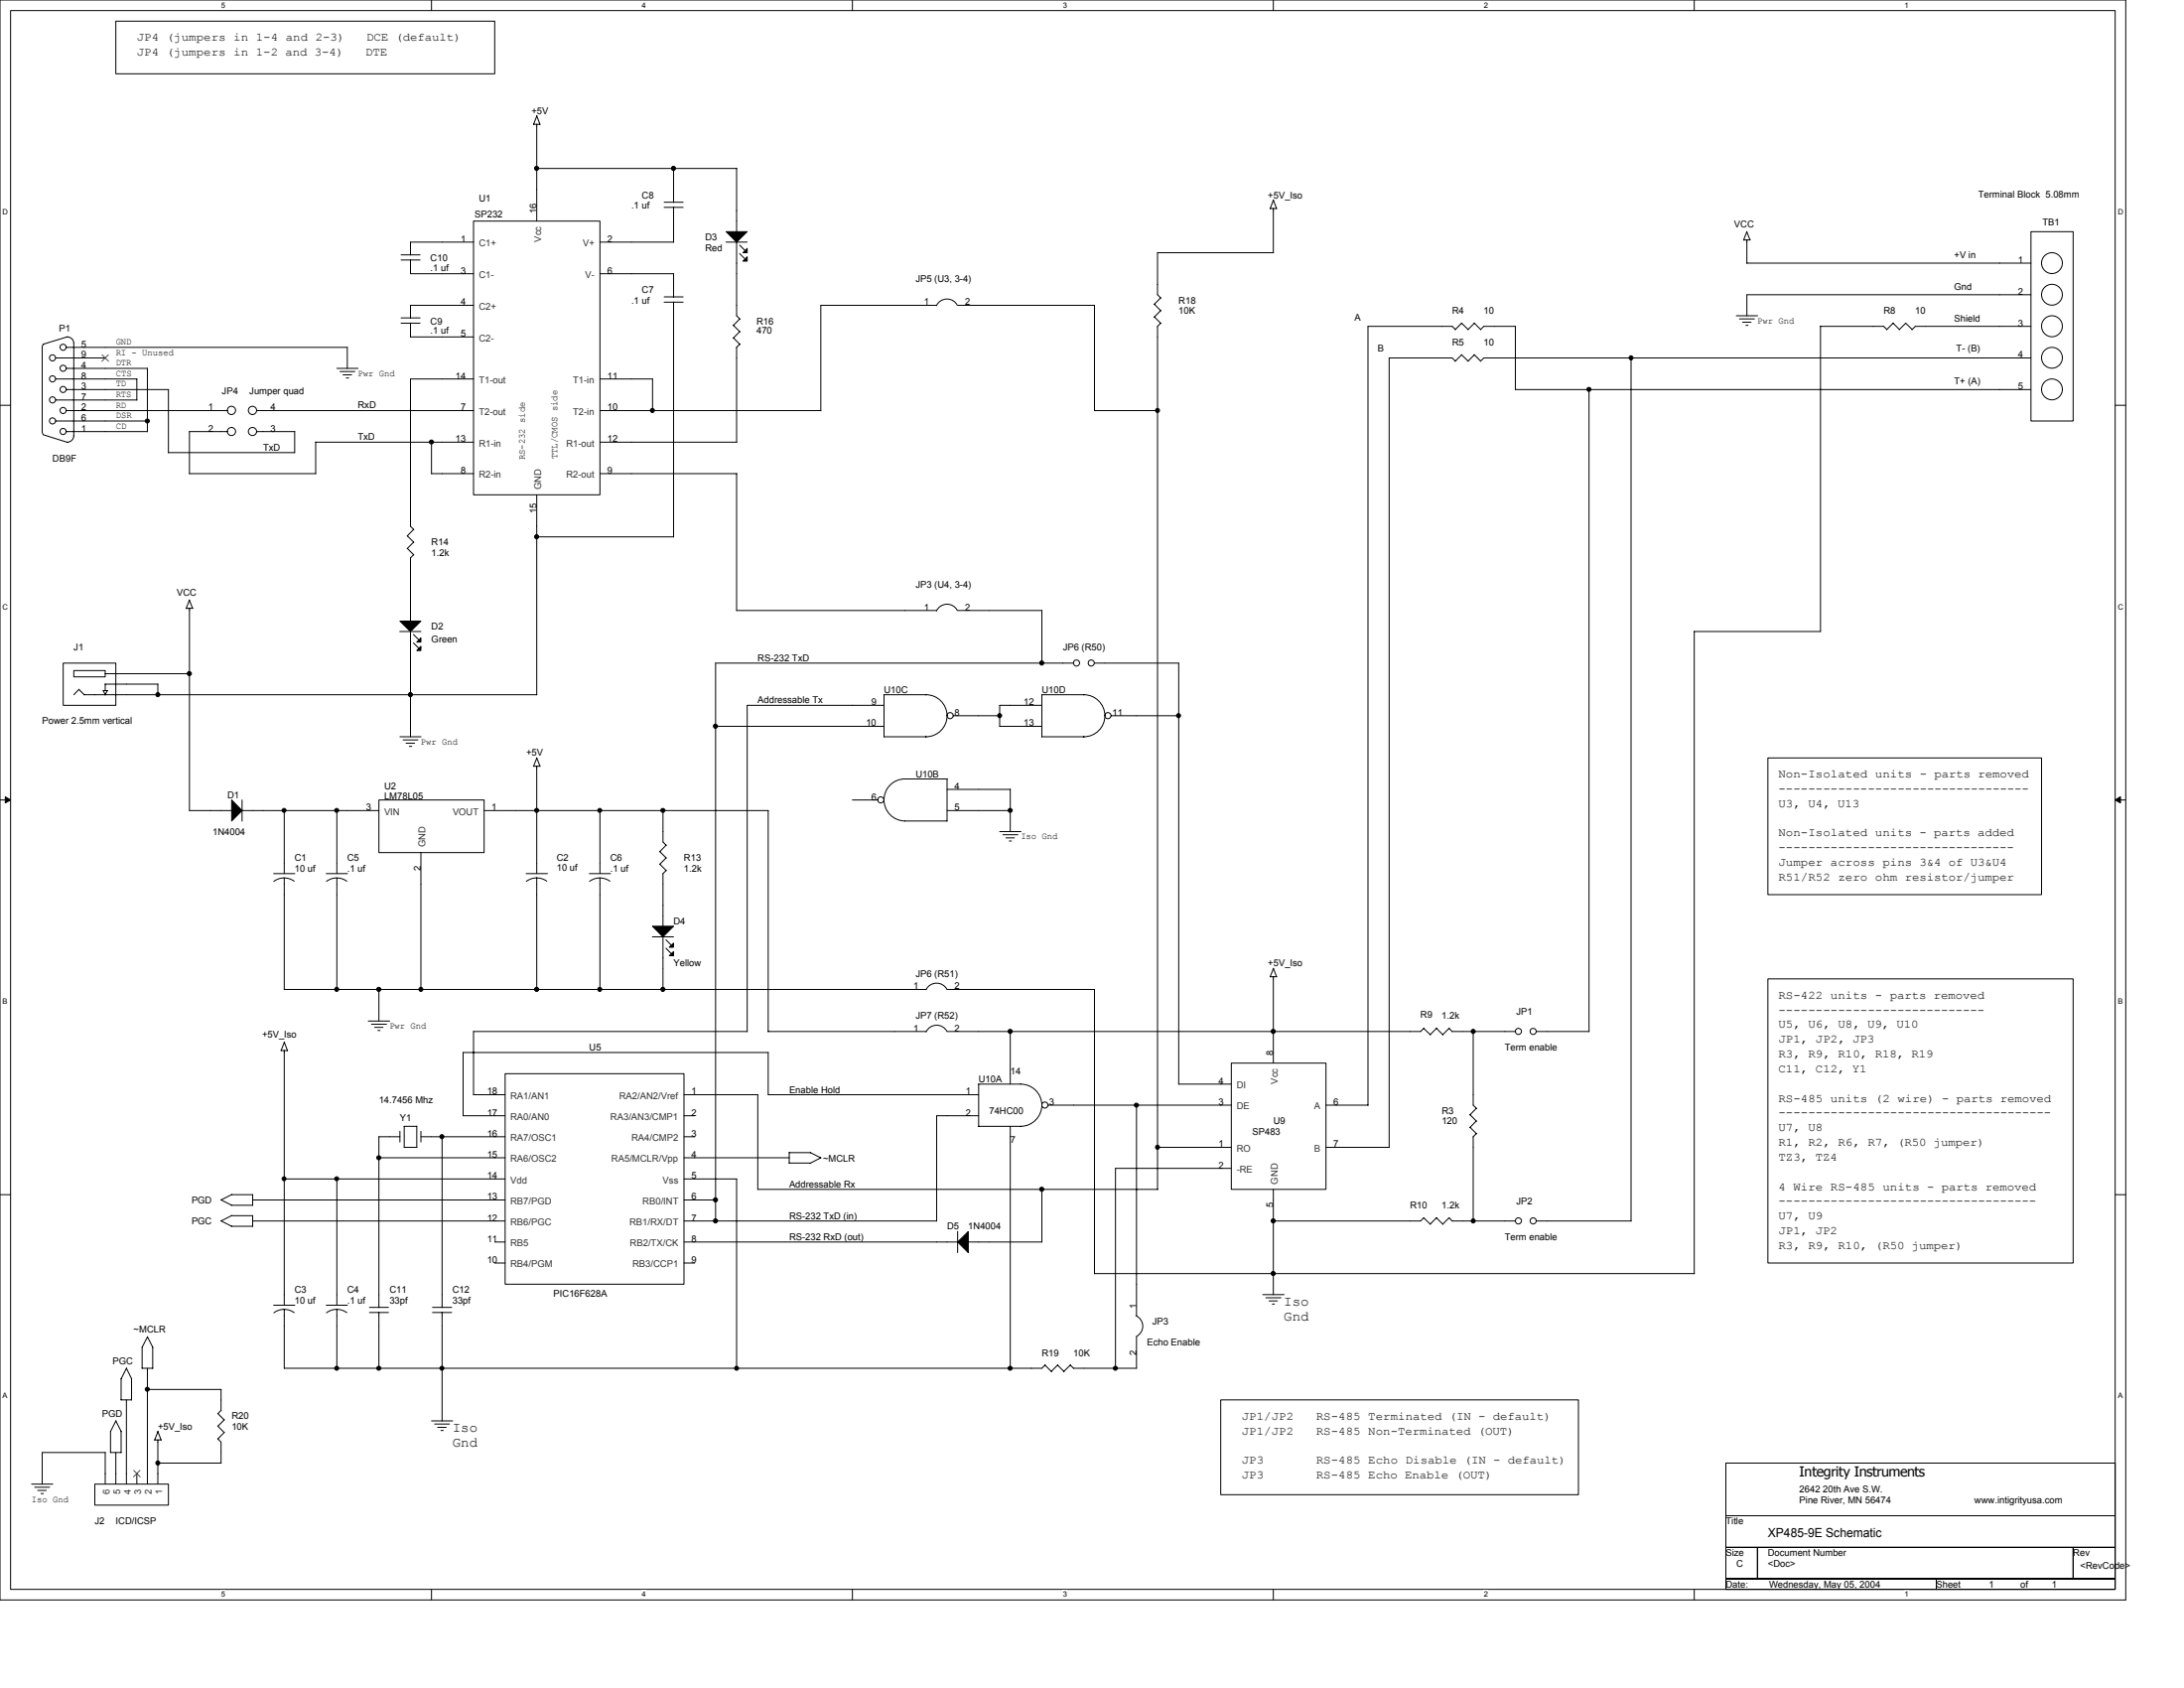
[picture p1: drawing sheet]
<svg xmlns="http://www.w3.org/2000/svg" width="279mm" height="216mm" viewBox="0 0 279 216" stroke-linecap="round" stroke-linejoin="round" font-family="sans-serif">
<path d="M0 0h271.9v204.6h-271.9zM1.4 1.4h269.2v201.9h-269.2z" fill="none" stroke="#000" stroke-width=".13"/>
<g fill="#fff">
<path d="M28.3 .1h.5v1.1h-.5z"/>
<path d="M28.3 203.4h.5v1.1h-.5z"/>
</g>
<path d="M55.2 0v1.4M55.2 203.3v1.3" fill="none" stroke="#000" stroke-width=".13"/>
<g fill="#fff">
<path d="M82.1 .1h.6v1.1h-.6z"/>
<path d="M82.1 203.4h.6v1.1h-.6z"/>
</g>
<path d="M109.1 0v1.4M109.1 203.3v1.3" fill="none" stroke="#000" stroke-width=".13"/>
<g fill="#fff">
<path d="M136 .1h.5v1.1h-.5z"/>
<path d="M136 203.4h.5v1.1h-.5z"/>
</g>
<path d="M162.9 0v1.4M162.9 203.3v1.3" fill="none" stroke="#000" stroke-width=".13"/>
<g fill="#fff">
<path d="M189.8 .1h.6v1.1h-.6z"/>
<path d="M189.8 203.4h.6v1.1h-.6z"/>
</g>
<path d="M216.7 0v1.4M216.7 203.3v1.3" fill="none" stroke="#000" stroke-width=".13"/>
<g fill="#fff">
<path d="M243.7 .1h.5v1.1h-.5z"/>
<path d="M243.7 203.4h.5v1.1h-.5z"/>
<path d="M.3 26.6h.7v1h-.7z"/>
<path d="M270.9 26.6h.7v1h-.7z"/>
<path d="M.3 77.1h.7v1h-.7z"/>
<path d="M270.9 77.1h.7v1h-.7z"/>
</g>
<path d="M0 51.8h1.4M270.6 51.8h1.3" fill="none" stroke="#000" stroke-width=".13"/>
<g fill="#fff">
<path d="M.3 127.6h.7v1h-.7z"/>
<path d="M270.9 127.6h.7v1h-.7z"/>
</g>
<path d="M0 102.3h1.4M270.6 102.3h1.3" fill="none" stroke="#000" stroke-width=".13"/>
<path d="M.7 101.9l.7 .4-.7 .4zM270.6 102.3l.7-.4v.8z" fill="#000" stroke="#000" stroke-width=".13"/>
<g fill="#fff">
<path d="M.3 178h.7v1.1h-.7z"/>
<path d="M270.9 178h.7v1.1h-.7z"/>
</g>
<g fill="none" stroke="#000" stroke-width=".13">
<path d="M14.8 2.7h48.5v6.7h-48.5zM68.2 15.9h.9M68.7 14.8l.4 1.1M68.7 15.9v12.4M68.7 14.8l-.4 1.1M51.3 33.3h2.4M51.3 32.6h2.4M52.5 33.2v1.8h8.1M60.6 28.3h16.2v35h-16.2zM60.6 31h-8.1v1.6M60.6 39.1h-8.1v1.6M68.7 21.5h25.6"/>
<path d="M76.8 31h9.4M76.8 35h9.4M85 38.7h2.4M85 38h2.4M85 26.5h2.4M85 25.9h2.4M86.2 21.5v4.4M86.2 26.5v4.5M86.2 35v3M86.2 38.6v30.1M92.9 31h2.7M94.2 21.5v8.2"/>
<path d="M94.2 31v9.4l.5 .4-.9 .8 .9 .8M94.6 31.3l.7 .7M94.6 32.4l.7 .7M119.8 39.1h-14.8v13.4M122.5 39.1a1.49 1.49 0 0 0-1.4-.9 1.49 1.49 0 0 0-1.3 .9M122.5 39.1h17.5M140 39.1v13.4M147.7 38.9l.8 .9M148.5 38.1l-.8 .8M148.5 39.7l-.8 .9 .8 .8M162.5 26.7h.8M162.9 26.7v5.6"/>
<path d="M162.9 25.6l.4 1.1M162.9 25.6l-.4 1.1M162.9 32.3h-14.8v5.4l.4 .4M223.1 30.7h.8M223.5 29.6l.4 1.1M223.5 29.6l-.4 1.1M223.5 30.7v3M223.5 33.7h36.3M259.8 29.6h5.4v24.2h-5.4zM259.8 37.7h-36.3v2.7M5.4 55.2l.1 .4M5.5 55.6l3.1 1"/>
<path d="M5.5 44l-.1 .4v10.8M7.1 45.8h6.4M7.1 48.5h10.4M7.1 51.2h10.4M7.1 53.8h11.8M8.5 47.1h10.4M8.5 52.5h20.6M8.5 55.2h10.4M8.5 49.8h13.1l-.1 8.1M8.5 44.4h35.9M8.6 43.1a.82 .82 0 0 1 .8 .8M8.6 43.1l-3.1 .9"/>
<path d="M9.4 55.7a.84 .84 0 0 1-.8 .9M9.4 43.9v11.9M17.5 48.5v2.7M18.9 47.1v8.1M21.5 57.9h16.2M29.1 55.2h-4.9v5.4M32.9 52.5h27.7M32.9 55.2h4.8M37.7 55.2v2.7M43.1 47.1h2.7M43.5 47.5h1.9M43.9 47.9h1.1"/>
<path d="M44.3 48.3h.3M44.4 44.4v2.7M51.3 41.3h2.4M51.3 40.7h2.4M52.5 41.3v1.8h8.1M55.2 56.6v4M60.6 48.5h-8.1v18.8l.4 .4-.8 .9 .8 .8M60.6 56.6h-20.2v4M76.8 52.5h28.2M76.8 48.5h6.7M76.8 56.6h17.5M83.5 48.5v4"/>
<path d="M93.8 43.2l.9 .8-.5 .4M94.2 44.4v12.2M94.6 42.4l-.8 .8M140 52.5h8.1M148.1 41.7v110.4M148.5 41.3l-.4 .5M185.8 45.8l.4 .4M185.8 41.7l.4 .4M185.8 45.8h-8.1v101M185.8 41.7h-10.8v99.7M187 41.3l.8 .8M187 41.3l-.8 .9"/>
<path d="M188.6 45.4l.8 .8M188.6 41.3l.8 .8M188.6 45.4l-.8 .8-.8-.8-.8 .8M188.6 41.3l-.8 .9M193.9 49.8h65.9M193.9 41.7v8.1M193.9 41.7h-4.1l-.4 .5M203.3 49.8v82.2M208.7 45.8v110.4M222.1 40.4h2.8M222.5 40.8h2M222.9 41.2h1.1"/>
<path d="M223.4 41.6h.2M232.9 41.7h8.1M232.9 41.7v39.1h-16.2M241 41.7l.4 .4M242.2 41.3l.8 .8M242.2 41.3l-.8 .9M243.8 41.3l.8 .8M243.8 41.3l-.8 .9M259.8 45.8h-70l-.4 .4M259.8 41.7h-14.8l-.4 .5M23.8 77.8h.9M24.2 77.8v25.9"/>
<path d="M24.2 60.6h16.2M24.6 77.8l-.4-1-.4 1M52.1 70.1l.8 .9-.4 .4M52.5 71.4v8.1M52.9 69.3l-.8 .9M55.2 60.6h5.4M68.7 63.3v25.6h-57.9M68.7 68.7h17.5M76.8 60.6h17.5M94.2 78.1h25.6M94.2 60.6v17.5M122.5 78.1a1.48 1.48 0 0 0-1.4-.8 1.48 1.48 0 0 0-1.3 .8"/>
<path d="M122.5 78.1h10.8M133.3 78.1v6.7M8.1 84.8h6.7v5.4h-6.7zM9.4 85.8h4.1v.8h-4.1zM10.1 88.2l.7 .7M10.1 88.2l-.7 .7M13.4 87.5h6.8M13.4 88.9l.4-.6h-.6l.3 .6M13.5 87.5v.8M13.5 86.2h10.8M20.2 87.5v1.4M51.1 80.8h2.7"/>
<path d="M51.2 94.2h2.7M51.6 94.6h1.9M51.9 95.1h1.1M52.4 95.5h.3M52.5 80.8v13.5M52.9 81.2l.7 .7M52.9 82.2l.7 .7M68.2 98h.9M68.3 98l.4-1.1 .4 1.1M68.7 98v13.7M91.5 92.9h21.6M113.1 88.9h5.3a2.7 2.7 0 0 1 2.8 2.6 2.69 2.69 0 0 1-2.8 2.7"/>
<path d="M113.1 94.2h5.4M113.1 88.9v5.4M113.1 90.2h-17.5v41.8M115.8 99.6a2.66 2.66 0 0 0-2.7 2.7 2.7 2.7 0 0 0 2.7 2.7h5.4M115.8 99.6h5.4M121.2 99.6v5.4M122 91.5h5.9M127.9 92.9h5.4M133.3 88.9h5.3a2.7 2.7 0 0 1 2.8 2.6 2.69 2.69 0 0 1-2.8 2.7M133.3 94.2h5.4M133.3 90.2h-5.4v2.7M133.3 88.9v5.4"/>
<path d="M137.3 84.8h-45.8v71.4M140 84.8h10.8M142.2 91.5h8.6M150.8 84.8v53.9M216.7 80.8l.1 82.1h-76.8v-36.3M226.2 96.9h35v17.5h-35zM24.2 103.7h5.5M31 102.3v2.7M31 103.7h17.5M35 111.7h2.7M36.4 103.7v8M36.4 112.3v14.3"/>
<path d="M37.6 112.7a2.17 2.17 0 0 0-2.6 0M41.7 111.7h2.7M43.1 103.7v8M43.1 112.3v14.3M44.4 112.7a2.17 2.17 0 0 0-2.6 0M48.5 102.3h13.4v6.8h-13.4zM53.8 109.1v17.5M61.9 103.7h36.4M67.3 111.7h2.7M68.7 112.3v14.3M70 112.7a2.15 2.15 0 0 0-1.4-.4 2.14 2.14 0 0 0-1.3 .4M75.4 111.7h2.7"/>
<path d="M76.8 103.7v8M76.8 112.3v14.3M78 112.7a2.17 2.17 0 0 0-2.6 0M83.5 119.8h2.7M84.4 108.9l.8 .8M84.4 110.5l.8 .9M84.8 103.7v4l.4 .4M84.8 111.7v6.8M84.8 119.8v6.8M85.2 108.1l-.8 .8M85.2 109.7l-.8 .9M85.2 111.3l-.4 .5"/>
<path d="M98.3 103.7v28.3M109.1 102.3h3.2M121.2 101h8v5.4M121.2 103.7h8.1M127.9 106.4h2.7M128.3 106.8h1.9M128.7 107.2h1.1M129.1 107.6h.3M35.9 134.4h.9M36.4 134.4v32.5M36.4 133.3l.4 1.1M36.4 126.6h82.1"/>
<path d="M36.4 133.3l-.4 1.1M47.1 130.6h2.7M47.5 131h1.9M47.9 131.4h1.1M48.3 131.8h.3M48.5 126.6v4M59.2 134.6v8.1M59.2 134.6h39.1M64.6 137.3h22.9v27h-22.9zM85.2 120.2l.7 .7M85.2 121.3l.7 .7M95.6 131.9h-35v8.1"/>
<path d="M98.3 131.9h20.2M98.3 134.6v5.4M121.1 126.5a1.5 1.5 0 0 0-2.6 .1M121.1 131.9a1.49 1.49 0 0 0-1.3-.8 1.49 1.49 0 0 0-1.3 .9M121.2 126.6h18.8M129.2 131.9v6.8M150.8 138.7h6.7M157.5 136h12.1v16.1h-12.1zM162.5 124.9h.8M162.5 124.9l.4-1 .4 1M162.9 124.9v11.1M182.1 131.5l.9 .9"/>
<path d="M182.2 131.5l-.5 .4h-60.5M183.8 131.5l.8 .9M183.8 131.5l-.8 .8M185.4 131.5l.4 .5M185.4 131.5l-.8 .8M185.8 131.9h8.1M188.5 131.9v9.5l.4 .4-.9 .8 .9 .8M196.6 131.9h6.7M226.2 125.2h39v36.3h-39zM0 152.8h1.4M28.3 156.1l1.3 .7h2.7M28.3 153.5l1.3 .7h2.7"/>
<path d="M29.6 152.8h2.7M29.6 155.5h2.7M29.7 155.5l-1.4 .7M29.7 152.8l-1.4 .7M32.3 156.2h32.3M32.3 153.5h32.3M32.3 152.8v1.4M32.3 155.5v1.4M36.4 150.8h28.2M43.1 150.8v16.1M48.5 145.4h2.7M48.5 145.4v21.8"/>
<path d="M48.5 148.1h16.1M51.2 144.7v1.4M51.7 144.1l1.6-.1v2.7M51.7 144.1v2.7M51.7 146.7h1.6M53.8 144.7v1.4M53.8 145.4h10.8M56.6 145.4v21.8M59.2 142.7h5.4M60.6 140h4M63.3 158.9h1.3M87.5 158.9h35"/>
<path d="M87.5 145.4h1.4M87.5 140h9.5M87.5 142.7h1.4M87.5 156.2h32.3M87.5 148.1h13.5M87.5 150.8h6.8M87.5 153.5h4.1M94.2 150.8v24.2M96.9 140v12.1M96.9 152.1h51.2M98.3 140h26.9M100.9 148.8h2.8"/>
<path d="M103.7 147.4l1.3 .7M103.7 147.4h-2.7v1.4M105 148.1l-1.3 .7M122.5 157.5v2.7M123.8 158.9h9.5M125.2 144.1h5.4M125.2 142.7h-5.4v13.5M129.2 144.1v30.9M130.6 144.1a2.73 2.73 0 0 0 2.7-2.8 2.71 2.71 0 0 0-2.7-2.6h-5.4v5.4M133.3 152.1v6.8M134.1 141.4h23.4M145.4 141.4v26.9"/>
<path d="M148.1 146.7h9.4M157.5 149.4h-14.8v25.6M162.9 152.1v13.5M169.6 146.7h8.1M169.6 141.4h5.4M182.1 155.8l.9 .8M182.2 155.7l-.5 .5h-18.8M183.8 155.8l.8 .8M183.8 155.7l-.8 .9M185.4 155.8l.4 .4M185.4 155.7l-.8 .9M185.8 156.2h8.1"/>
<path d="M188.1 144.2l.8 .8-.5 .4M188.5 145.4v10.8M188.9 143.4l-.9 .8M196.6 156.2h12.1M270.6 152.8h1.3M15.5 179h1.3M15.5 176.3v2.7M16.2 179v10.8M16.2 175l.6 1.4M16.2 175l-.7 1.4M16.8 176.4v2.7M18.2 175h1.3"/>
<path d="M18.9 175v14.8M18.9 177.7h9.4v2.7M18.9 171l.7 1.3M18.9 171l-.7 1.3v2.7M19.5 172.3v2.7M35 166.9h2.7M36.4 167.5v7.5M36.4 175h96.9l.4-.4 .8 .8M37.6 167.9a2.17 2.17 0 0 0-2.6 0M41.7 166.9h2.7M43.1 167.5v7.5M44.4 167.9a2.17 2.17 0 0 0-2.6 0"/>
<path d="M47.3 167.9h2.4M47.3 167.2h2.4M48.5 167.9v7.1M55.3 167.9h2.5M55.3 167.2h2.5M56.6 167.9v13.9M63.3 161.5h1.3M87.5 161.5h1.4M135.3 174.6l.8 .8 .8-.8 .5 .4M135.3 174.6l-.8 .8M137.3 175h8.1M145.3 168.3a1.47 1.47 0 0 1 .9 1.3 1.47 1.47 0 0 1-.8 1.3"/>
<path d="M145.4 171v4M156.2 179h45.7v12.2h-45.7zM161.5 165.6h2.8M161.9 166h2M162.3 166.4h1.1M162.8 166.8h.2M4 189.8h2.8M4.4 190.2h1.9M4.8 190.6h1.1M5.2 191h.3M12.1 189.8h9.4v2.7h-9.4zM13.5 185.8v4"/>
<path d="M13.5 185.8h-8.1v4M14.1 183.1v2.7h1.4M14.8 185.8v4M14.8 181.7l.7 1.4M14.8 181.7l-.7 1.4M15.5 183.1v2.7M17.5 188.5v1.3M20.2 184.2v5.6M20.2 187.1h8.1M20.2 183.1l-.4 1.1h.8l-.4-1.1M27.9 184l.4 .4v2.8M27.9 182.4l.8 .8"/>
<path d="M27.9 180.8l.8 .8M28.3 180.4l-.4 .4M28.7 183.2l-.8 .8M28.7 181.6l-.8 .8M55.2 181.7h2.7M55.6 182.1h1.9M56 182.6h1.1M56.4 183h.3M220.8 187.1h49.8v6.8h-49.8zM220.8 193.9h49.8v4h-49.8zM220.8 197.9h4v4h-4zM224.8 197.9h40.4v4h-40.4z"/>
<path d="M265.2 197.9h5.4v4h-5.4zM220.8 201.9h26.9v1.4h-26.9zM247.7 201.9h22.9v1.4h-22.9z"/>
<circle cx="262.5" cy="37.7" r="1.33"/>
<circle cx="262.5" cy="33.7" r="1.33"/>
<circle cx="6.7" cy="45.8" r=".39"/>
<circle cx="6.7" cy="53.8" r=".39"/>
<circle cx="6.7" cy="51.1" r=".39"/>
<circle cx="6.7" cy="48.5" r=".39"/>
<circle cx="8.1" cy="47.1" r=".39"/>
<circle cx="8.1" cy="52.5" r=".39"/>
<circle cx="8.1" cy="55.2" r=".39"/>
<circle cx="8.1" cy="49.8" r=".39"/>
<circle cx="8.1" cy="44.4" r=".39"/>
<circle cx="29.6" cy="52.5" r=".53"/>
<circle cx="29.6" cy="55.2" r=".52"/>
<circle cx="32.3" cy="52.5" r=".53"/>
<circle cx="32.3" cy="55.2" r=".52"/>
<circle cx="262.5" cy="41.7" r="1.34"/>
<circle cx="262.5" cy="49.8" r="1.33"/>
<circle cx="262.5" cy="45.8" r="1.33"/>
<circle cx="121.5" cy="91.5" r=".39"/>
<circle cx="137.7" cy="84.8" r=".39"/>
<circle cx="139.6" cy="84.8" r=".39"/>
<circle cx="141.7" cy="91.5" r=".39"/>
<circle cx="112.7" cy="102.3" r=".39"/>
<circle cx="194.3" cy="131.9" r=".39"/>
<circle cx="196.1" cy="131.9" r=".39"/>
<circle cx="133.7" cy="141.3" r=".39"/>
<circle cx="194.3" cy="156.2" r=".39"/>
<circle cx="196.1" cy="156.2" r=".39"/>
</g>
<g fill="#000" stroke="#000" stroke-width=".13">
<path d="M92.9 29.6h2.7l-1.4 1.4z" fill-rule="evenodd"/>
<path d="M95.6 31.8v.5h-.5z" fill-rule="evenodd"/>
<path d="M95.6 32.9v.5h-.5z" fill-rule="evenodd"/>
<path d="M51.2 79.4h2.6l-1.3 1.4z" fill-rule="evenodd"/>
<path d="M53.3 82.1l.5-.5v.5z" fill-rule="evenodd"/>
<path d="M53.8 82.7v.5h-.5z" fill-rule="evenodd"/>
<path d="M29.6 102.3l1.4 1.4-1.4 1.3z" fill-rule="evenodd"/>
<path d="M83.5 118.5h2.7l-1.4 1.3z" fill-rule="evenodd"/>
<path d="M85.6 121.2l.6-.6v.6z" fill-rule="evenodd"/>
<path d="M85.6 122.2l.6-.5v.5z" fill-rule="evenodd"/>
<path d="M122.5 158.9l1.4-1.4v2.7z" fill-rule="evenodd"/>
<circle cx="68.7" cy="21.5" r=".27"/>
<circle cx="86.2" cy="21.5" r=".27"/>
<circle cx="18.9" cy="53.9" r=".26"/>
<circle cx="55.2" cy="56.5" r=".26"/>
<circle cx="83.5" cy="52.5" r=".26"/>
<circle cx="148.1" cy="52.5" r=".26"/>
<circle cx="203.3" cy="49.8" r=".26"/>
<circle cx="208.7" cy="45.8" r=".26"/>
<circle cx="68.7" cy="68.7" r=".27"/>
<circle cx="20.2" cy="88.8" r=".26"/>
<circle cx="24.2" cy="86.2" r=".27"/>
<circle cx="52.5" cy="88.8" r=".27"/>
<circle cx="91.5" cy="92.9" r=".27"/>
<circle cx="127.9" cy="91.5" r=".26"/>
<circle cx="133.3" cy="84.8" r=".27"/>
<circle cx="150.8" cy="91.5" r=".26"/>
<circle cx="36.3" cy="103.7" r=".25"/>
<circle cx="43.1" cy="103.7" r=".25"/>
<circle cx="68.7" cy="103.7" r=".26"/>
<circle cx="76.7" cy="103.7" r=".25"/>
<circle cx="84.8" cy="103.7" r=".26"/>
<circle cx="129.2" cy="103.7" r=".26"/>
<circle cx="43.1" cy="126.5" r=".26"/>
<circle cx="48.5" cy="126.5" r=".27"/>
<circle cx="53.8" cy="126.5" r=".26"/>
<circle cx="68.7" cy="126.5" r=".27"/>
<circle cx="76.7" cy="126.5" r=".26"/>
<circle cx="84.8" cy="126.5" r=".27"/>
<circle cx="129.2" cy="131.9" r=".27"/>
<circle cx="162.9" cy="131.9" r=".27"/>
<circle cx="188.5" cy="131.9" r=".26"/>
<circle cx="36.3" cy="150.8" r=".25"/>
<circle cx="43.1" cy="150.8" r=".25"/>
<circle cx="48.5" cy="148.1" r=".26"/>
<circle cx="56.5" cy="145.4" r=".26"/>
<circle cx="91.5" cy="153.5" r=".27"/>
<circle cx="91.5" cy="156.2" r=".27"/>
<circle cx="133.3" cy="152.1" r=".27"/>
<circle cx="145.4" cy="141.4" r=".26"/>
<circle cx="148.1" cy="146.7" r=".26"/>
<circle cx="162.9" cy="156.2" r=".27"/>
<circle cx="188.5" cy="156.2" r=".26"/>
<circle cx="18.9" cy="177.7" r=".26"/>
<circle cx="43.1" cy="175" r=".25"/>
<circle cx="48.5" cy="175" r=".26"/>
<circle cx="56.5" cy="175" r=".25"/>
<circle cx="94.2" cy="175" r=".25"/>
<circle cx="129.2" cy="175" r=".26"/>
<circle cx="142.7" cy="175" r=".26"/>
<circle cx="162.9" cy="162.9" r=".27"/>
<circle cx="20.2" cy="187.1" r=".26"/>
</g>
<path d="M13.1 45.4l.8 .8M13.9 45.4l-.9 .8M17.1 188.1l.8 .8M17.9 188.1l-.8 .8" fill="none" stroke="#4c4c4c" stroke-width=".13"/>
<g font-size="1.8">
<text x="164.3" y="167">Iso</text>
<text x="164.3" y="168.9">Gnd</text>
<text x="57.9" y="183.1">Iso</text>
<text x="57.9" y="185">Gnd</text>
<text x="230.2" y="188.9">Integrity Instruments</text>
</g>
<text font-size="1.6" x="226.2" y="196.6">XP485-9E Schematic</text>
<g font-size="1.5">
<text x="17.5" y="5.2">JP4 (jumpers in 1-4 and 2-3)</text>
<text x="46.9" y="5.2">DCE (default)</text>
<text x="17.5" y="7.2">JP4 (jumpers in 1-2 and 3-4)</text>
<text x="46.8" y="7.2">DTE</text>
<text x="227.5" y="99.5">Non-Isolated units - parts removed</text>
<text x="227.5" y="101.3">----------------------------------</text>
<text x="227.5" y="103.2">U3, U4, U13</text>
<text x="227.5" y="107">Non-Isolated units - parts added</text>
<text x="227.5" y="108.9">--------------------------------</text>
<text x="227.5" y="110.8">Jumper across pins 3&amp;4 of U3&amp;U4</text>
<text x="227.5" y="112.6">R51/R52 zero ohm resistor/jumper</text>
<text x="227.5" y="127.7">RS-422 units - parts removed</text>
<text x="227.5" y="129.6">----------------------------</text>
<text x="227.5" y="131.5">U5, U6, U8, U9, U10</text>
<text x="227.5" y="133.4">JP1, JP2, JP3</text>
<text x="227.5" y="135.3">R3, R9, R10, R18, R19</text>
<text x="227.5" y="137.2">C11, C12, Y1</text>
<text x="227.5" y="140.9">RS-485 units (2 wire) - parts removed</text>
<text x="227.5" y="142.8">-------------------------------------</text>
<text x="227.5" y="144.7">U7, U8</text>
<text x="227.5" y="146.6">R1, R2, R6, R7, (R50 jumper)</text>
<text x="227.5" y="148.5">TZ3, TZ4</text>
<text x="227.5" y="152.2">4 Wire RS-485 units - parts removed</text>
<text x="227.5" y="154.1">-----------------------------------</text>
<text x="227.5" y="156">U7, U9</text>
<text x="227.5" y="157.9">JP1, JP2</text>
<text x="227.5" y="159.8">R3, R9, R10, (R50 jumper)</text>
<text x="158.9" y="181.6">JP1/JP2</text>
<text x="158.9" y="183.5">JP1/JP2</text>
<text x="168.4" y="181.6">RS-485 Terminated (IN - default)</text>
<text x="168.4" y="183.5">RS-485 Non-Terminated (OUT)</text>
<text x="158.9" y="187.2">JP3</text>
<text x="158.9" y="189.1">JP3</text>
<text x="168.4" y="187.2">RS-485 Echo Disable (IN - default)</text>
<text x="168.4" y="189.1">RS-485 Echo Enable (OUT)</text>
</g>
<g font-size="1.2">
<text x="68" y="14.6">+5V</text>
<text x="60.7" y="27.8">SP232</text>
<text x="61.3" y="25.7">U1</text>
<text x="68.6" y="27.3" transform="rotate(-90 68.6 27.3)">16</text>
<text x="80.8" y="26.7">.1 uf</text>
<text x="82.1" y="25.3">C8</text>
<text x="162.2" y="25.3">+5V_Iso</text>
<text x="221.9" y="29.1">VCC</text>
<text x="253.1" y="25.3">Terminal Block 5.08mm</text>
<text x="261.3" y="28.9">TB1</text>
<text x="55.1" y="33.4">C10</text>
<text x="55.1" y="34.6">.1 uf</text>
<text x="58.9" y="30.9">1</text>
<text x="58.9" y="35">3</text>
<text x="77.7" y="30.9">2</text>
<text x="77.7" y="35">6</text>
<text x="90.2" y="30.7">D3</text>
<text x="90.2" y="32.1">Red</text>
<text x="250" y="33">+V in</text>
<text x="258.2" y="33.6">1</text>
<text x="55.1" y="41.5">C9</text>
<text x="58.9" y="39">4</text>
<text x="80.8" y="38.8">.1 uf</text>
<text x="82.1" y="37.5">C7</text>
<text x="96.8" y="41.5">R16</text>
<text x="117.1" y="36.1">JP5 (U3, 3-4)</text>
<text x="118.2" y="39">1</text>
<text x="123.5" y="39">2</text>
<text x="150.8" y="38.8">R18</text>
<text x="150.8" y="40.2">10K</text>
<text x="173.3" y="41.1">A</text>
<text x="185.8" y="40.2">R4</text>
<text x="189.8" y="40.2">10</text>
<text x="224.8" y="41.4">Pwr Gnd</text>
<text x="241" y="40.2">R8</text>
<text x="245" y="40.2">10</text>
<text x="250" y="41.1">Shield</text>
<text x="250" y="37.1">Gnd</text>
<text x="258.2" y="37.7">2</text>
<text x="258.2" y="41.7">3</text>
<text x="7.6" y="42.4">P1</text>
<text x="10.4" y="44.4">5</text>
<text x="10.4" y="45.8">9</text>
<text x="10.4" y="47.1">4</text>
<text x="14.8" y="44.1">GND</text>
<text x="14.8" y="45.4">RI - Unused</text>
<text x="14.8" y="46.8">DTR</text>
<text x="55.1" y="42.7">.1 uf</text>
<text x="58.9" y="43.1">5</text>
<text x="96.8" y="42.7">470</text>
<text x="176.2" y="45">B</text>
<text x="185.8" y="44.2">R5</text>
<text x="189.8" y="44.2">10</text>
<text x="250.3" y="45">T- (B)</text>
<text x="258.2" y="45.8">4</text>
<text x="10.4" y="48.5">8</text>
<text x="10.4" y="49.8">3</text>
<text x="10.4" y="51.1">7</text>
<text x="10.4" y="52.5">2</text>
<text x="10.4" y="53.8">6</text>
<text x="14.8" y="49.4">TD</text>
<text x="14.8" y="50.8">RTS</text>
<text x="14.8" y="52.1">RD</text>
<text x="14.8" y="48.1">CTS</text>
<text x="14.8" y="53.5">DSR</text>
<text x="26.6" y="52.5">1</text>
<text x="28.4" y="50.4">JP4</text>
<text x="31.9" y="50.4">Jumper quad</text>
<text x="34.6" y="52.5">4</text>
<text x="45.8" y="48.1">Pwr Gnd</text>
<text x="45.8" y="52.3">RxD</text>
<text x="58.3" y="48.5">14</text>
<text x="58.9" y="52.5">7</text>
<text x="77.7" y="48.5">11</text>
<text x="77.7" y="52.5">10</text>
<text x="250" y="49.2">T+ (A)</text>
<text x="258.2" y="49.8">5</text>
<text x="6.7" y="59">DB9F</text>
<text x="10.4" y="55.2">1</text>
<text x="14.8" y="54.8">CD</text>
<text x="26.6" y="55.2">2</text>
<text x="33.7" y="57.7">TxD</text>
<text x="34.6" y="55.2">3</text>
<text x="45.8" y="56.3">TxD</text>
<text x="58.3" y="56.5">13</text>
<text x="67.1" y="58.8" transform="rotate(-90 67.1 58.8)">RS-232 side</text>
<text x="71.3" y="58.7" transform="rotate(-90 71.3 58.7)">TTL/CMOS side</text>
<text x="77.7" y="56.5">12</text>
<text x="58.9" y="60.6">8</text>
<text x="68.6" y="65.6" transform="rotate(-90 68.6 65.6)">15</text>
<text x="77.7" y="60.6">9</text>
<text x="55.2" y="69.8">R14</text>
<text x="55.2" y="71.1">1.2k</text>
<text x="22.6" y="76.2">VCC</text>
<text x="117.1" y="75.1">JP3 (U4, 3-4)</text>
<text x="9.4" y="83.2">J1</text>
<text x="55.2" y="80.5">D2</text>
<text x="55.2" y="82.1">Green</text>
<text x="118.2" y="78.1">1</text>
<text x="123.5" y="78.1">2</text>
<text x="136" y="83.2">JP6 (R50)</text>
<text x="96.9" y="90">Addressable Tx</text>
<text x="96.9" y="84.6">RS-232 TxD</text>
<text x="113.1" y="88.6">U10C</text>
<text x="133.3" y="88.6">U10D</text>
<text x="5.4" y="92.6">Power 2.5mm vertical</text>
<text x="53.8" y="95.2">Pwr Gnd</text>
<text x="110.8" y="92.9">10</text>
<text x="111.5" y="90.2">9</text>
<text x="122.1" y="91.5">8</text>
<text x="131" y="90.2">12</text>
<text x="131" y="92.9">13</text>
<text x="142.3" y="91.5">11</text>
<text x="49.1" y="101">U2</text>
<text x="67.3" y="96.7">+5V</text>
<text x="117.1" y="99.4">U10B</text>
<text x="122.1" y="100.9">4</text>
<text x="27.2" y="106.8">1N4004</text>
<text x="29.1" y="102.1">D1</text>
<text x="46.8" y="103.7">3</text>
<text x="49.1" y="102.2">LM78L05</text>
<text x="62.9" y="103.7">1</text>
<text x="111.5" y="102.3">6</text>
<text x="122.1" y="103.7">5</text>
<text x="130.6" y="107.3">Iso Gnd</text>
<text x="37.7" y="110.2">C1</text>
<text x="37.7" y="111.5">10 uf</text>
<text x="44.4" y="110.2">C5</text>
<text x="44.4" y="111.5">.1 uf</text>
<text x="53.8" y="111.4" transform="rotate(-90 53.8 111.4)">2</text>
<text x="71.2" y="110.2">C2</text>
<text x="71.2" y="111.4">10 uf</text>
<text x="78.1" y="110.2">C6</text>
<text x="78.1" y="111.5">.1 uf</text>
<text x="87.5" y="110.2">R13</text>
<text x="87.5" y="111.5">1.2k</text>
<text x="86.2" y="118.2">D4</text>
<text x="86.2" y="123.6">Yellow</text>
<text x="117.1" y="125">JP6 (R51)</text>
<text x="162.2" y="123.6">+5V_Iso</text>
<text x="49.8" y="131.6">Pwr Gnd</text>
<text x="116.8" y="126.5">1</text>
<text x="116.8" y="131.9">1</text>
<text x="117.1" y="130.3">JP7 (R52)</text>
<text x="122.1" y="126.5">2</text>
<text x="122.1" y="131.9">2</text>
<text x="181.7" y="130.2">R9</text>
<text x="184.4" y="130.3">1.2k</text>
<text x="194" y="129.8">JP1</text>
<text x="33.5" y="132.8">+5V_Iso</text>
<text x="75.4" y="134.4">U5</text>
<text x="129.3" y="137.4">14</text>
<text x="162.9" y="135" transform="rotate(-90 162.9 135)">8</text>
<text x="192.5" y="134.4">Term enable</text>
<text x="48.5" y="141.1">14.7456 Mhz</text>
<text x="51.2" y="143.4">Y1</text>
<text x="62.3" y="142.7">17</text>
<text x="62.3" y="140">18</text>
<text x="88.5" y="140">1</text>
<text x="88.5" y="142.7">2</text>
<text x="101" y="139.8">Enable Hold</text>
<text x="123.6" y="140">1</text>
<text x="123.6" y="142.7">2</text>
<text x="125.2" y="138.4">U10A</text>
<text x="126.6" y="142.5">74HC00</text>
<text x="134.2" y="141.3">3</text>
<text x="155.9" y="138.6">4</text>
<text x="155.9" y="141.3">3</text>
<text x="162.9" y="143.8">U9</text>
<text x="170.6" y="141.3">6</text>
<text x="184.4" y="142.5">R3</text>
<text x="184.4" y="143.8">120</text>
<text x="62.3" y="148.1">15</text>
<text x="62.3" y="145.4">16</text>
<text x="88.5" y="145.4">3</text>
<text x="88.5" y="148.1">4</text>
<text x="105.3" y="148.5">~MCLR</text>
<text x="129.3" y="146.1">7</text>
<text x="155.9" y="146.7">1</text>
<text x="155.9" y="149.4">2</text>
<text x="160.2" y="145.2">SP483</text>
<text x="170.6" y="146.7">7</text>
<text x="24.5" y="153.9">PGD</text>
<text x="62.3" y="153.5">13</text>
<text x="62.3" y="150.8">14</text>
<text x="88.5" y="150.8">5</text>
<text x="88.5" y="153.5">6</text>
<text x="101" y="151.9">Addressable Rx</text>
<text x="101" y="155.9">RS-232 TxD (in)</text>
<text x="162.9" y="154.5" transform="rotate(-90 162.9 154.5)">5</text>
<text x="180.4" y="154.6">R10</text>
<text x="184.4" y="154.6">1.2k</text>
<text x="194" y="154">JP2</text>
<text x="24.5" y="156.6">PGC</text>
<text x="62.3" y="161.5">10</text>
<text x="62.3" y="158.8">11</text>
<text x="62.3" y="156.1">12</text>
<text x="88.5" y="156.1">7</text>
<text x="88.5" y="158.8">8</text>
<text x="88.5" y="161.5">9</text>
<text x="101" y="158.6">RS-232 RxD (out)</text>
<text x="121.2" y="157.3">D5</text>
<text x="123.9" y="157.3">1N4004</text>
<text x="192.5" y="158.6">Term enable</text>
<text x="37.7" y="165.4">C3</text>
<text x="37.7" y="166.7">10 uf</text>
<text x="44.4" y="165.4">C4</text>
<text x="44.4" y="166.7">.1 uf</text>
<text x="49.8" y="165.4">C11</text>
<text x="49.8" y="166.7">33pf</text>
<text x="57.9" y="165.4">C12</text>
<text x="57.9" y="166.7">33pf</text>
<text x="70.8" y="165.9">PIC16F628A</text>
<text x="145.4" y="167.3" transform="rotate(-90 145.4 167.3)">1</text>
<text x="17.1" y="170.5">~MCLR</text>
<text x="133.3" y="173.4">R19</text>
<text x="137.3" y="173.4">10K</text>
<text x="145.4" y="173.3" transform="rotate(-90 145.4 173.3)">2</text>
<text x="146.7" y="172.1">Echo Enable</text>
<text x="147.4" y="169.4">JP3</text>
<text x="14.4" y="174.5">PGC</text>
<text x="13.1" y="181.2">PGD</text>
<text x="20.2" y="182.8">+5V_Iso</text>
<text x="29.6" y="181.5">R20</text>
<text x="29.6" y="182.8">10K</text>
<text x="230.2" y="190.9">2642 20th Ave S.W.</text>
<text x="4" y="192.2">Iso Gnd</text>
<text x="12.1" y="195">J2</text>
<text x="14.8" y="195">ICD/ICSP</text>
<text x="220.8" y="195">Title</text>
<text x="230.2" y="192.3">Pine River, MN 56474</text>
<text x="252.6" y="192.3">www.intigrityusa.com</text>
<text x="220.8" y="199">Size</text>
<text x="220.8" y="203">Date:</text>
<text x="222.1" y="200.3">C</text>
<text x="226.2" y="199">Document Number</text>
<text x="226.2" y="200.3">&lt;Doc&gt;</text>
<text x="226.3" y="203">Wednesday, May 05, 2004</text>
<text x="247.7" y="203">Sheet</text>
<text x="254.4" y="203">1</text>
<text x="258.5" y="203">of</text>
<text x="262.5" y="203">1</text>
<text x="265.2" y="199">Rev</text>
<text x="266.1" y="200.6">&lt;RevCode&gt;</text>
</g>
<g font-size="1.2" fill="#333">
<text x="61.3" y="31.5">C1+</text>
<text x="61.3" y="35.6">C1-</text>
<text x="69.2" y="30.9" transform="rotate(-90 69.2 30.9)">Vcc</text>
<text x="74.6" y="31.5">V+</text>
<text x="74.9" y="35.6">V-</text>
<text x="61.3" y="39.6">C2+</text>
<text x="61.3" y="43.6">C2-</text>
<text x="61.3" y="49">T1-out</text>
<text x="61.3" y="53.1">T2-out</text>
<text x="73.3" y="49">T1-in</text>
<text x="73.3" y="53.1">T2-in</text>
<text x="61.3" y="57.1">R1-in</text>
<text x="72.4" y="57.1">R1-out</text>
<text x="61.3" y="61.1">R2-in</text>
<text x="69.2" y="62.6" transform="rotate(-90 69.2 62.6)">GND</text>
<text x="72.4" y="61.1">R2-out</text>
<text x="49.1" y="104.2">VIN</text>
<text x="57.9" y="104.2">VOUT</text>
<text x="54.4" y="108.4" transform="rotate(-90 54.4 108.4)">GND</text>
<text x="65.3" y="143.3">RA0/AN0</text>
<text x="65.3" y="140.6">RA1/AN1</text>
<text x="78.1" y="143.3">RA3/AN3/CMP1</text>
<text x="79.2" y="140.6">RA2/AN2/Vref</text>
<text x="158.2" y="139.2">DI</text>
<text x="158.2" y="141.9">DE</text>
<text x="163.5" y="138.6" transform="rotate(-90 163.5 138.6)">Vcc</text>
<text x="168.1" y="141.9">A</text>
<text x="65.3" y="148.6">RA6/OSC2</text>
<text x="65.3" y="145.9">RA7/OSC1</text>
<text x="78.2" y="148.6">RA5/MCLR/Vpp</text>
<text x="80.8" y="145.9">RA4/CMP2</text>
<text x="158.2" y="147.3">RO</text>
<text x="158.2" y="150">-RE</text>
<text x="168.1" y="147.3">B</text>
<text x="65.3" y="154">RB7/PGD</text>
<text x="65.3" y="151.3">Vdd</text>
<text x="82.2" y="154">RB0/INT</text>
<text x="84.8" y="151.3">Vss</text>
<text x="163.5" y="151.4" transform="rotate(-90 163.5 151.4)">GND</text>
<text x="65.3" y="159.4">RB5</text>
<text x="65.3" y="156.7">RB6/PGC</text>
<text x="80.5" y="156.7">RB1/RX/DT</text>
<text x="80.6" y="159.4">RB2/TX/CK</text>
<text x="65.3" y="162.1">RB4/PGM</text>
<text x="80.9" y="162.1">RB3/CCP1</text>
<text x="14" y="191.2" transform="rotate(-90 14 191.2)">6</text>
<text x="15.4" y="191.2" transform="rotate(-90 15.4 191.2)">5</text>
<text x="16.7" y="191.2" transform="rotate(-90 16.7 191.2)">4</text>
<text x="18.1" y="191.2" transform="rotate(-90 18.1 191.2)">3</text>
<text x="19.4" y="191.2" transform="rotate(-90 19.4 191.2)">2</text>
<text x="20.8" y="191.2" transform="rotate(-90 20.8 191.2)">1</text>
</g>
<g font-size="1">
<text x="28.3" y="1">5</text>
<text x="82.1" y="1">4</text>
<text x="136" y="1">3</text>
<text x="189.8" y="1">2</text>
<text x="243.7" y="1">1</text>
<text x=".3" y="27.4">D</text>
<text x="270.9" y="27.4">D</text>
<text x=".3" y="77.9">C</text>
<text x="270.9" y="77.9">C</text>
<text x=".3" y="128.4">B</text>
<text x="270.9" y="128.4">B</text>
<text x=".3" y="178.9">A</text>
<text x="270.9" y="178.9">A</text>
<text x="28.3" y="204.3">5</text>
<text x="82.1" y="204.3">4</text>
<text x="136" y="204.3">3</text>
<text x="189.8" y="204.3">2</text>
<text x="243.7" y="204.3">1</text>
</g>
</svg>
